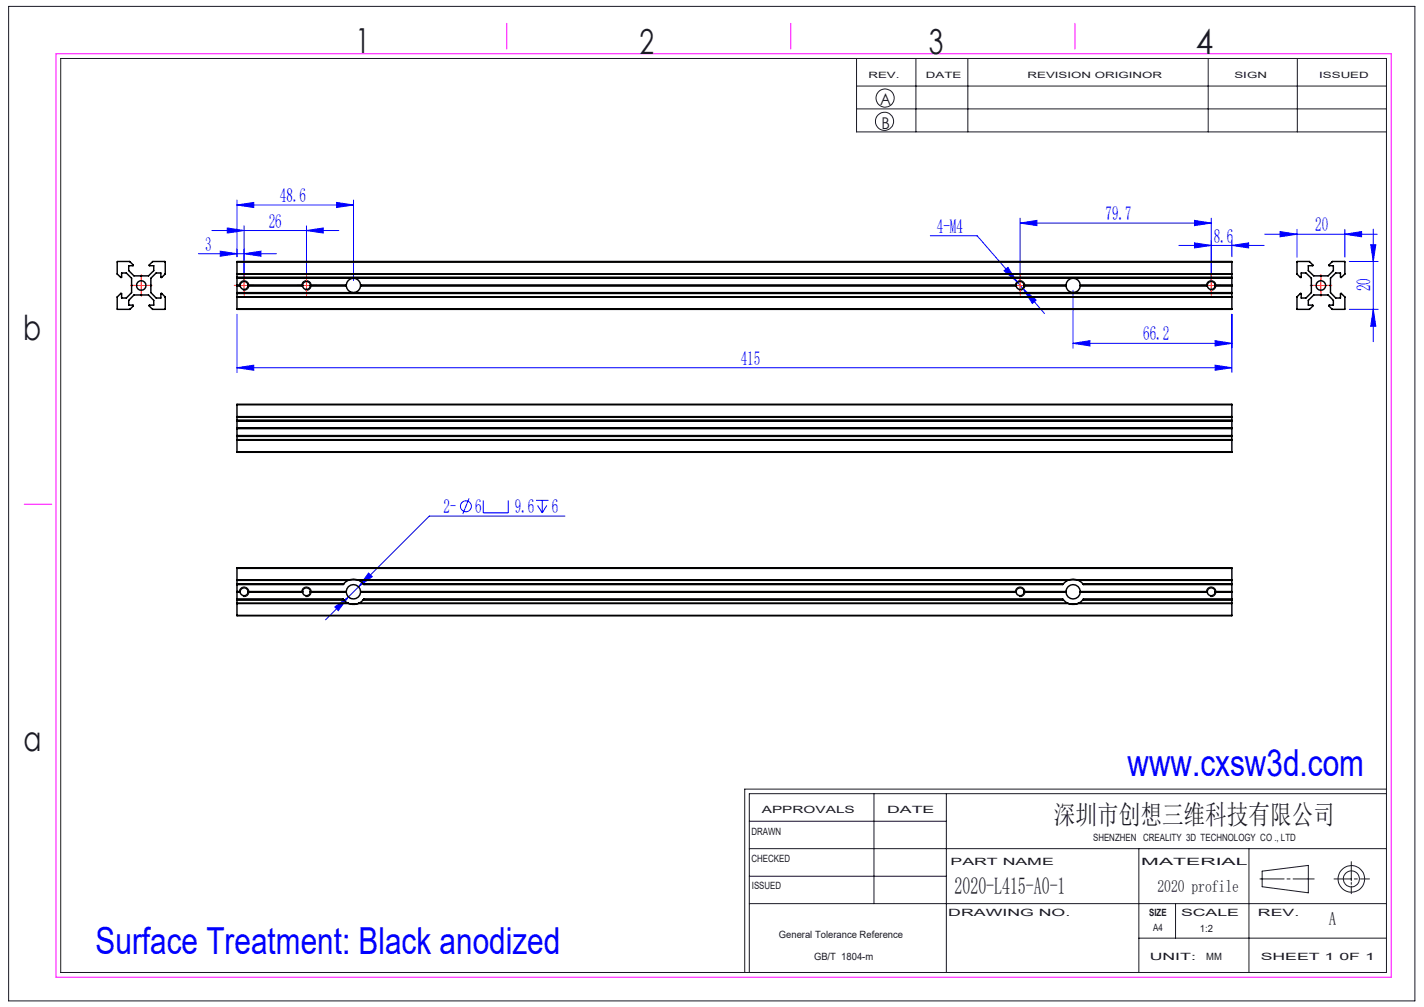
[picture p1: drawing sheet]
<svg xmlns="http://www.w3.org/2000/svg" width="297mm" height="210mm" viewBox="0 0 297 210" stroke-linecap="round" stroke-linejoin="round" font-family="sans-serif">
<g fill="none" stroke="#191924" stroke-width=".21">
<path d="M1.8 1.3h293.3v207.4h-293.3zM12.7 12.2h276.5v190.6h-276.5zM178.6 12.2v15.3h110.6M178.6 17.9h110.6M191 12.2v15.3M201.9 12.2v15.3M252 12.2v15.3M270.6 12.2v15.3M178.6 22.7h110.6M156.3 177h132.9M156.3 171.3h41.1M182.3 165.5v22.9"/>
<path d="M197.4 165.5v37.3M237.5 177v25.8M260.5 177v25.8M281.8 179.7v4M289.2 165.5h-132.9v37.3M289.2 164.6h-133.9v38.2M156.3 188.4h132.9M156.3 182.7h41.1M237.5 195.6h51.7M245.2 188.4v7.2M262.8 183.3h5M263.2 181.7l9.7-1.2v5.7l-9.7-1.3z"/>
<path d="M268.4 183.3h.7M269.7 183.3h4.4M278.2 183.3h3.6M281.8 184v.4M281.8 184.8v1.6M282.5 183.3h.6M283.7 183.3h1.9"/>
<circle cx="184.5" cy="25.3" r="1.9"/>
<circle cx="184.6" cy="20.4" r="1.89"/>
<circle cx="281.9" cy="183.3" r="1.68"/>
<circle cx="281.9" cy="183.3" r="2.77"/>
</g>
<path d="M11.7 11.2h278.5v192.6h-278.5zM105.7 4.9v5.3M164.9 4.9v5.3M224.2 4.9v5.3M5 105.2h5.8" fill="none" stroke="#f0f" stroke-width=".21"/>
<g fill="none" stroke="#00f" stroke-width=".21">
<path d="M41.4 52.9h16.2M44.2 48.1h26.5M45.9 52.4l3.5 .5-3.5 .5zM47.4 47.5l3.5 .6-3.5 .5zM49.4 42.7l3.5-.5v1.1zM49.4 41.7v11.8M49.4 42.7h24.3M50.9 47.1v11.4M50.9 52.9l3.5-.5v1zM63.9 48.1l3.5-.6v1.1zM63.9 47.1v11.4M70.2 42.2l3.5 .5-3.5 .6z"/>
<path d="M73.7 41.7v16.8M194 49.2h9.8l8.3 9.6M209.4 56.5l.8-.7 1.9 3zM212.1 58.8l1.3 1.5M212.8 46.5l3.5-.5v1.1zM212.8 45.5v13M212.8 46.5h39.8M245.9 51.2h17.8M249.1 50.7l3.5 .5-3.5 .5zM249.1 46l3.5 .5-3.5 .6zM252.6 45.5v13M256.9 51.2l3.5-.5v1z"/>
<path d="M256.9 50.2v3.3M263.8 48.9h23.4M267 48.3l3.5 .6-3.5 .5zM270.5 47.8v5.8M280.5 48.9l3.5-.6v1.1zM280.5 47.8v5.8M281.4 54.5h6M285.9 51h1l-.5 3.5zM286.4 47.8v23.5M49.4 76.7l3.5-.5v1zM49.4 65.5v12.2M49.4 76.7h207.5"/>
<path d="M213.4 60.3l2.7 2.3-.8 .7zM213.4 60.3l4.4 5.1M223.8 71.6l3.5-.6v1.1zM223.8 60.5v12.1M223.8 71.6h33.1M253.4 71l3.5 .6-3.5 .5zM253.4 76.2l3.5 .5-3.5 .5zM256.9 65.5v12.2M281.4 64.5h6M286.4 64.5l.5 3.5h-1zM76.9 119.5l.7 .8-2.8 2.1zM97.8 104l-1.3 3.2"/>
<path d="M100.8 104.3v2.7h5.2v-2.7M111.8 104.3h2.6M112.1 105.4l1 1.6M113.1 104.3v2.7M114.1 105.4l-1 1.6M117.8 107.6h-28.3l-21.6 21.6M69.8 126.6l2.9-2.1-2.1 2.8zM72.4 124.2l.6 .5 .4 .2"/>
<circle cx="97.2" cy="105.6" r="1.14"/>
</g>
<path d="M50 59.8a.99 .99 0 0 1 .8-1.3 .99 .99 0 0 1 1.1 1.1 .99 .99 0 0 1-1.2 .9M62.9 59.8a1 1 0 0 1 .9-1.3 1 1 0 0 1 1.1 1.1 1 1 0 0 1-1.2 .9M211.8 59.8a.99 .99 0 0 1 .9-1.3 .99 .99 0 0 1 1.1 1.1 .99 .99 0 0 1-1.3 .9M251.6 59.8a1 1 0 0 1 .9-1.3 1 1 0 0 1 1.1 1.1 1 1 0 0 1-1.3 .9M50 123.7a.99 .99 0 0 1 .8-1.3 .99 .99 0 0 1 1.1 1.1 .99 .99 0 0 1-1.2 .9M62.9 123.7a1 1 0 0 1 .9-1.3 1 1 0 0 1 1.1 1.1 1 1 0 0 1-1.2 .9M211.8 123.7a.99 .99 0 0 1 .9-1.3 .99 .99 0 0 1 1.1 1.1 .99 .99 0 0 1-1.3 .9M251.6 123.7a1 1 0 0 1 .9-1.3 1 1 0 0 1 1.1 1.1 1 1 0 0 1-1.3 .9" fill="none" stroke="#000" stroke-width=".21"/>
<g fill="none" stroke="#f00" stroke-width=".21" stroke-dasharray="30.5 1.3 1.3 1.3">
<path d="M28.2 59.5h-1M29.5 58.3v-1M30.7 59.5h1M49.7 59.5h-.8M50.9 58.3v-.9M52.2 59.5h.8M62.7 59.5h-.8M63.9 58.3v-.9M65.2 59.5h.8M211.5 59.5h-.8M212.8 58.3v-.9M214 59.5h.9"/>
<path d="M251.4 59.5h-.8M252.6 58.3v-.9M253.9 59.5h.8M274.3 59.5h-1M275.5 58.3v-1M276.8 59.5h1M29.5 60.8v1M50.9 60.8v.8M63.9 60.8v.8M212.8 60.8v.8M252.6 60.8v.8M275.5 60.8v1"/>
</g>
<path d="M28.2 59.5h2.5M29.5 58.3v2.5M49.7 59.5h2.5M50.9 58.3v2.5M62.7 59.5h2.5M63.9 58.3v2.5M211.5 59.5h2.5M212.8 58.3v2.5M251.4 59.5h2.5M252.6 58.3v2.5M274.2 59.5h2.6M275.5 58.3v2.5" fill="none" stroke="#f00" stroke-width=".21"/>
<g fill="#00f">
<path d="M50.9 52.9l3.5-.5v1zM45.9 52.4l3.5 .5-3.5 .5zM249.1 46l3.5 .5-3.5 .6zM212.8 46.5l3.5-.5v1.1zM280.5 48.9l3.5-.6v1.1zM267 48.3l3.5 .6-3.5 .5z"/>
<path d="M63.9 48.1l3.5-.6v1.1zM47.4 47.5l3.5 .6-3.5 .5z"/>
<path d="M213.4 60.3l1.9 3 .8-.7zM209.4 56.5l2.7 2.3-1.9-3zM69.8 126.6l.8 .7 2.1-2.8zM76.9 119.5l-2.1 2.9 2.8-2.1z"/>
<path d="M285.9 51h1l-.5 3.5zM286.4 64.5l.5 3.5h-1z"/>
<path d="M49.4 42.7l3.5-.5v1.1zM70.2 42.2l3.5 .5-3.5 .6z"/>
<path d="M249.1 50.7l3.5 .5-3.5 .5zM256.9 51.2l3.5-.5v1zM223.8 71.6l3.5-.6v1.1zM253.4 71l3.5 .6-3.5 .5zM49.4 76.7l3.5-.5v1zM253.4 76.2l3.5 .5-3.5 .5z"/>
</g>
<g fill="none" stroke="#000" stroke-width=".3">
<path d="M24.5 54.5h2.6l.7 .9h-1v1l1.1 1.1 1.6 .1 1.5-.1 1.1-1.1v-1l-1-.1 .8-.8 2.6 .1-.1 2.6-.8 .7-.1-1h-.9l-1.1 1.1-.1 1.5 .1 1.5 1.1 1.2h.9l.1-1 .9 .7-.1 2.6h-2.6l-.7-.8 1-.1v-1l-1.1-1.1-1.5-.1-1.6 .1-1.1 1.1v1l1 .1-.7 .8h-2.7v-2.6l.9-.7 .1 1h1l1-1.2 .1-1.5-.1-1.5-1-1.1h-1l-.1 1-.9-.8zM49.4 54.6v-.1h207.5v.1M49.4 57.1v.1M49.4 54.6h207.5M49.4 57.1h207.5M49.4 54.6v2.5M49.4 57.2v4.7M49.4 57.2h207.5M49.4 58h207.5M49.4 59.5h.7M49.4 59.6h.7M50.1 59.5a.83 .83 0 0 1 .8-.8 .83 .83 0 0 1 .9 .8"/>
<path d="M50.1 59.5h.1M50.1 59.5v.1M50.1 59.6a.83 .83 0 0 0 .8 .8 .83 .83 0 0 0 .9-.8M51.8 59.5h.1M51.8 59.5v.1M51.8 59.5h11.3M51.8 59.6h11.3M63.1 59.5v.1M63.1 59.5a.81 .81 0 0 1 .8-.8 .81 .81 0 0 1 .8 .8M63.1 59.5h.1M63.1 59.6a.81 .81 0 0 0 .8 .8 .81 .81 0 0 0 .8-.8M64.7 59.5h.1"/>
<path d="M64.7 59.5v.1M64.7 59.5h7.5M64.7 59.6h7.5M72.2 59.5a1.5 1.5 0 0 1 1.5-1.5 1.5 1.5 0 0 1 1.5 1.5M72.2 59.5h.1M72.2 59.5v.1M72.2 59.6a1.5 1.5 0 0 0 1.5 1.4 1.5 1.5 0 0 0 1.5-1.4M75.2 59.5h.1M75.2 59.5v.1M75.2 59.5h136.7M75.2 59.6h136.7M211.9 59.5a.83 .83 0 0 1 .9-.8 .83 .83 0 0 1 .8 .8"/>
<path d="M211.9 59.5h.1M211.9 59.6a.83 .83 0 0 0 .9 .8 .83 .83 0 0 0 .8-.8M211.9 59.5v.1M213.6 59.5h.1M213.6 59.5v.1M213.6 59.5h8.7M213.6 59.6h8.7M222.3 59.5a1.5 1.5 0 0 1 1.5-1.5 1.5 1.5 0 0 1 1.5 1.5M222.3 59.5h.1M222.3 59.6a1.5 1.5 0 0 0 1.5 1.4 1.5 1.5 0 0 0 1.5-1.4M222.3 59.5v.1M225.3 59.5h.1"/>
<path d="M225.3 59.5v.1M225.3 59.5h26.5M225.3 59.6h26.5M251.8 59.5v.1M251.8 59.5a.81 .81 0 0 1 .8-.8 .81 .81 0 0 1 .8 .8M251.8 59.5h.1M251.8 59.6a.81 .81 0 0 0 .8 .8 .81 .81 0 0 0 .8-.8M253.4 59.5h.1M253.4 59.5v.1M253.4 59.5h3.5M253.4 59.6h3.5M256.9 57.1v.1"/>
<path d="M256.9 57.8h-207.5l207.5 .1M256.9 54.6v2.5M256.9 57.2v4.7M270.5 54.6l2.6-.1 .8 .9h-1v1l1.1 1.1 1.5 .1 1.5-.1 1.1-1.1v-1h-1l.8-.9h2.6v2.6l-.9 .8v-1h-1l-1.1 1.1-.1 1.5 .1 1.5 1.1 1.2h1v-1l.9 .7v2.6h-2.7l-.7-.8 1-.1v-1l-1.1-1.1-1.5-.1-1.5 .1-1.1 1.1v1l1 .1-.8 .8h-2.6v-2.6l.8-.7 .1 1h1l1.1-1.2 .1-1.5-.1-1.5-1.1-1.1h-1v1l-.9-.7zM49.4 61.9v.1M49.4 64.4h207.5M49.4 61.2h207.5zM49.4 62v2.4M49.4 62h207.5M49.4 61.9h207.5M49.4 61h207.5M256.9 61.9v.1"/>
<path d="M256.9 62v2.4M49.4 84.4v-.1h207.5v.1M49.4 86.9v.1M49.4 91.7h.1M49.4 94.2v.1h207.5v-.1M49.4 87.7h207.5zM49.4 84.4v2.5M49.4 87v4.7M49.4 91.7v2.5M49.4 91h207.5M49.4 84.4h207.5M49.4 86.9h207.5"/>
<path d="M49.4 87h207.5M49.4 91.7h207.5M49.4 94.2h207.5M49.4 87.8h207.5M49.4 90.8h207.5M49.4 89.2h207.5M49.4 89.3h207.5M49.4 89.4h207.5M256.9 86.9v.1M256.9 91.7h.1M256.9 91h.1M256.9 84.4v2.5"/>
<path d="M256.9 87v4.7M256.9 91.7v2.5M49.4 118.5v-.1h207.5v.1M49.4 118.5v2.5M49.4 118.5h207.5M256.9 118.5v2.5M49.4 121h.1M49.4 125.8v.1M49.4 128.3h207.5M49.4 121.7v.1M49.4 121v4.8M49.4 125.9v2.4"/>
<path d="M49.4 121.7h22.3M49.4 121h23.3M49.4 121h23.2M49.4 125.8h23.2M49.4 125.9h23.3M49.4 124.9h22.2l.1 .2M49.4 123.4h.7M49.4 123.5h.7M50.1 123.4a.83 .83 0 0 1 .8-.8 .83 .83 0 0 1 .9 .8M50.1 123.4h.1M50.1 123.4v.1M50.1 123.5a.83 .83 0 0 0 .8 .7 .83 .83 0 0 0 .9-.7"/>
<path d="M51.8 123.4h.1M51.8 123.4v.1M51.8 123.4h11.3M51.8 123.5h11.3M63.1 123.4v.1M63.1 123.4a.81 .81 0 0 1 .8-.8 .81 .81 0 0 1 .8 .8M63.1 123.4h.1M63.1 123.5a.81 .81 0 0 0 .8 .7 .81 .81 0 0 0 .8-.7M64.7 123.4h.1M64.7 123.4v.1M64.7 123.4h7.5M64.7 123.5h7.5"/>
<path d="M71.7 125.1l.9 .7M71.7 125.1h.1M71.7 125.1h-22.3h22.3M71.7 121.7v.1M71.7 121.8l-.1 .1h-22.2M72.2 123.4a1.5 1.5 0 0 1 1.5-1.5 1.5 1.5 0 0 1 1.5 1.5M72.2 123.4h.1M72.2 123.5a1.5 1.5 0 0 0 1.5 1.4 1.5 1.5 0 0 0 1.5-1.4M72.2 123.4v.1M72.6 125.8l.1 .1M72.6 121l-.9 .7M72.7 121a2.76 2.76 0 0 1 2 0"/>
<path d="M72.7 125.9a2.76 2.76 0 0 0 2 0M72.7 121h-.1M72.9 120.9h1.6M72.9 125.9h1.6M74.7 121h.2M74.7 121h148.1M74.7 125.9h148.1M74.9 125.8l-.2 .1M74.9 121l.8 .7M74.9 121h147.8M74.9 125.8h147.8M75.2 123.4h.1"/>
<path d="M75.2 123.4v.1M75.2 123.4h136.7M75.2 123.5h136.7M75.7 125.1l-.8 .7M75.8 121.8h.1M75.7 121.7h146.1M75.7 125.1h146.1M75.8 125.1h-.1M75.8 125.1h146M75.8 125.1l.1-.2h145.8l.1 .2M211.9 123.4a.83 .83 0 0 1 .9-.8 .83 .83 0 0 1 .8 .8M211.9 123.4h.1"/>
<path d="M211.9 123.4v.1M211.9 123.5a.83 .83 0 0 0 .9 .7 .83 .83 0 0 0 .8-.7M213.6 123.4h.1M213.6 123.4v.1M213.6 123.4h8.7M213.6 123.5h8.7M221.8 125.1h.1M221.8 125.1l.9 .7M221.8 121.7l-.1 .2h-145.8l-.1-.1M222.3 123.4a1.5 1.5 0 0 1 1.5-1.5 1.5 1.5 0 0 1 1.5 1.5M222.3 123.4h.1M222.3 123.5a1.5 1.5 0 0 0 1.5 1.4 1.5 1.5 0 0 0 1.5-1.4"/>
<path d="M222.3 123.4v.1M222.7 125.8l.1 .1M222.7 121l-.9 .7M222.8 121a2.76 2.76 0 0 1 2 0M222.8 121h-.1M222.8 125.9a2.76 2.76 0 0 0 2 0M223 120.9h1.6M223 125.9h1.6M224.8 121h.1M224.8 121h32.1M224.8 125.9h32.1M224.9 121l.9 .7"/>
<path d="M224.9 121h32M224.9 125.8h32M224.9 125.8l-.1 .1M225.3 123.4h.1M225.3 123.4v.1M225.3 123.4h26.5M225.3 123.5h26.5M225.8 125.1l-.9 .7M225.8 125.1h31.1zM225.8 121.8h.1M225.8 121.7h31.1M225.9 121.8l.1 .1h30.9"/>
<path d="M251.8 123.4v.1M251.8 123.4a.81 .81 0 0 1 .8-.8 .81 .81 0 0 1 .8 .8M251.8 123.4h.1M251.8 123.5a.81 .81 0 0 0 .8 .7 .81 .81 0 0 0 .8-.7M253.4 123.4h.1M253.4 123.4v.1M253.4 123.4h3.5M253.4 123.5h3.5M256.9 121h.1M256.9 125.8v.1M256.9 121v4.8M256.9 125.9v2.4"/>
<path d="M256.9 124.9h-30.9l-.1 .2"/>
<circle cx="29.5" cy="59.5" r=".99"/>
<circle cx="275.5" cy="59.5" r="1.01"/>
</g>
<g font-size="7.8" fill="#00f">
<text x="235.2" y="161.8">www.cxsw3d.com</text>
<text x="19.9" y="199">Surface Treatment: Black anodized</text>
</g>
<g font-size="7.2" fill="#191924">
<text x="74.1" y="11">1</text>
<text x="133.4" y="11.2">2</text>
<text x="193.7" y="11.3">3</text>
<text x="249.4" y="11.3">4</text>
<text x="4.8" y="70.9">b</text>
<text x="4.9" y="156.5">a</text>
</g>
<text font-size="5.6" fill="#191924" x="219.8" y="171.8">深圳市创想三维科技有限公司</text>
<text font-size="4.9" fill="#191924" x="199.1" y="186.5">2020-L415-A0-1</text>
<g font-size="4.1" fill="#00f">
<text x="56.1" y="47.5">26</text>
<text x="58.4" y="42.2">48.6</text>
<text x="230.6" y="45.9">79.7</text>
<text x="42.8" y="52.3">3</text>
<text x="195.4" y="48.6">4-M4</text>
<text x="253.2" y="50.6">8.6</text>
<text x="274.3" y="48.2">20</text>
<text x="285.9" y="60.7" transform="rotate(-90 285.9 60.7)">20</text>
<text x="238.4" y="71">66.2</text>
<text x="154.5" y="76.1">415</text>
<text x="92.5" y="107">2-</text>
<text x="99.1" y="107">6</text>
<text x="107.4" y="107">9.6</text>
<text x="115.1" y="107">6</text>
</g>
<text font-size="3.9" fill="#191924" x="277.2" y="193">A</text>
<text font-size="3.5" fill="#191924" x="241.4" y="186.1">2020 profile</text>
<g font-size="3.4" fill="#191924">
<text x="183.6" y="22">A</text>
<text x="183.8" y="27">B</text>
</g>
<g font-size="2.1" fill="#191924">
<text x="158.9" y="169.5">APPROVALS</text>
<text x="185" y="169.5">DATE</text>
<text x="156.7" y="174.2">DRAWN</text>
<text x="156.7" y="179.7">CHECKED</text>
<text x="228" y="175.4">SHENZHEN CREALITY 3D TECHNOLOGY CO ., LTD</text>
<text x="156.8" y="185.4">ISSUED</text>
<text x="198.2" y="180.4">PART NAME</text>
<text x="238" y="180.4">MATERIAL</text>
<text x="197.8" y="191">DRAWING NO.</text>
<text x="239.7" y="191">SIZE</text>
<text x="246.3" y="191">SCALE</text>
<text x="262.4" y="191">REV.</text>
<text x="162.4" y="195.6">General Tolerance Reference</text>
<text x="240.5" y="194.1">A4</text>
<text x="250.3" y="194.3">1:2</text>
<text x="169.8" y="200.2">GB/T 1804-m</text>
<text x="239.8" y="200.2">UNIT:</text>
<text x="251.6" y="200.2">MM</text>
<text x="262.9" y="200.2">SHEET 1 0F 1</text>
</g>
<g font-size="1.8" fill="#191924">
<text x="181.1" y="16.3">REV.</text>
<text x="193.1" y="16.3">DATE</text>
<text x="214.3" y="16.3">REVISION ORIGINOR</text>
<text x="257.5" y="16.3">SIGN</text>
<text x="275.1" y="16.3">ISSUED</text>
</g>
</svg>
